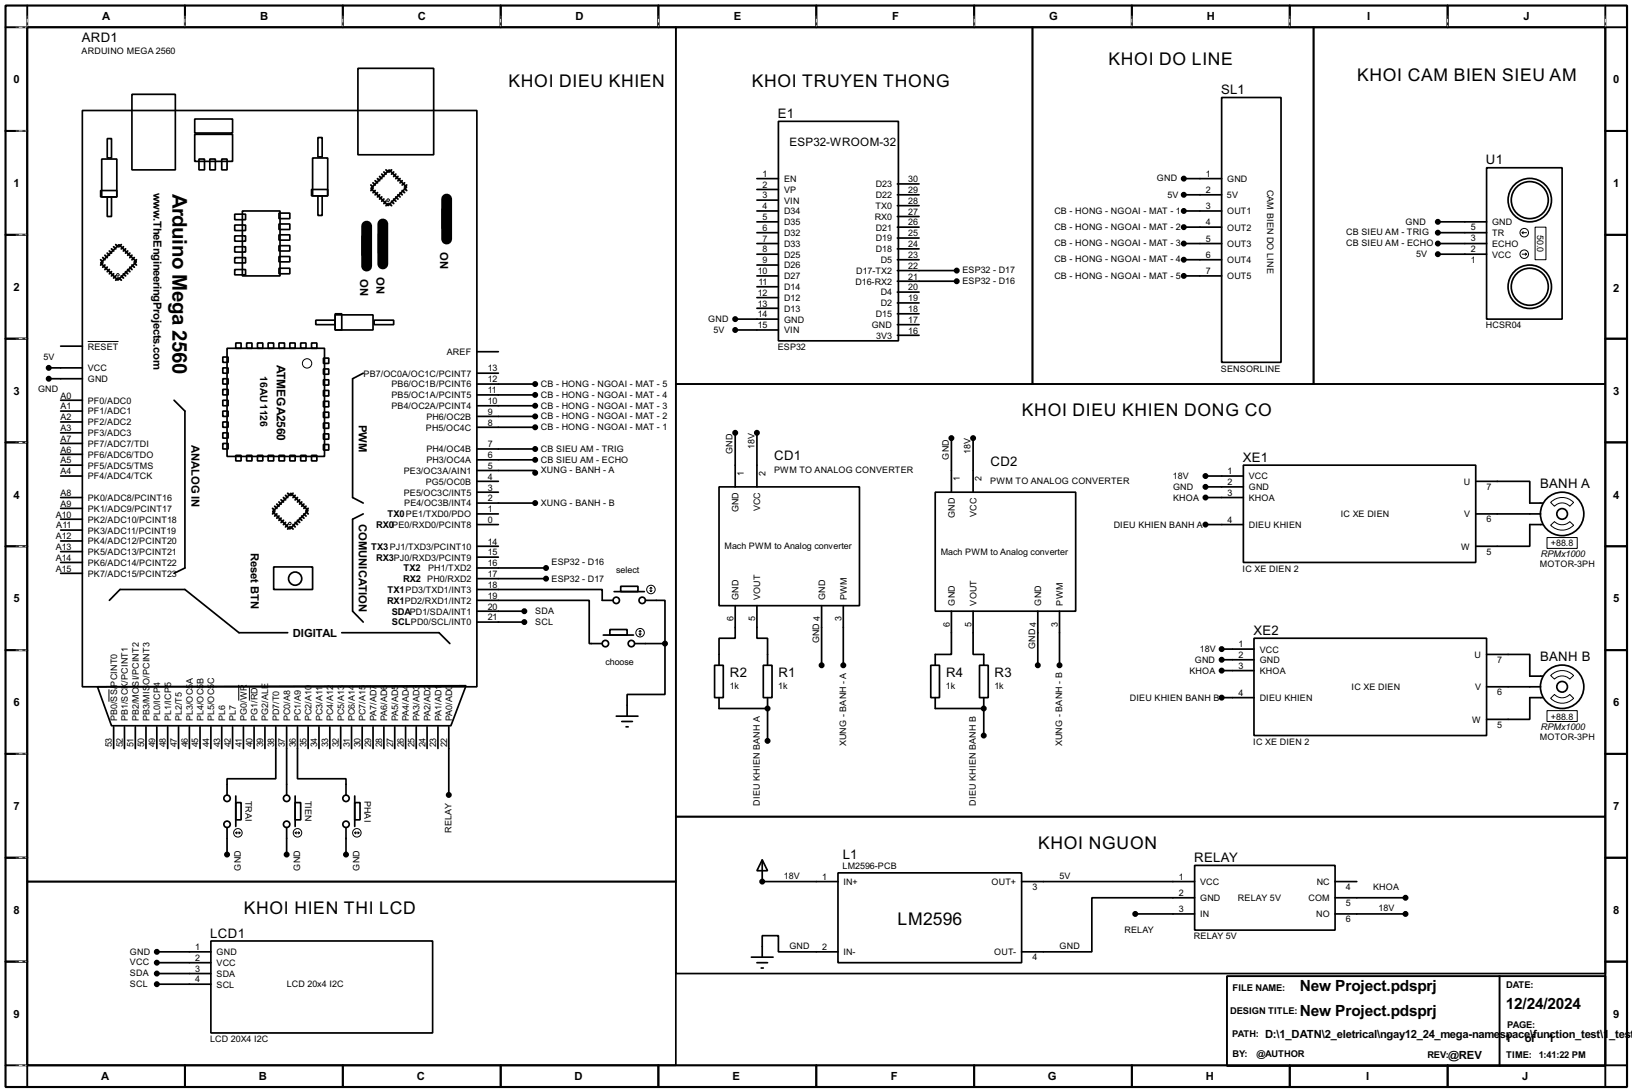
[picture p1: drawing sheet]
<svg xmlns="http://www.w3.org/2000/svg" width="383mm" height="256mm" viewBox="0 0 383 256" stroke-linecap="round" stroke-linejoin="round" font-family="sans-serif">
<path d="M1.3 1.3h381v254h-381zM6.4 6.4h370.8v243.8h-370.8z" fill="none" stroke="#000" stroke-width=".5"/>
<g fill="none" stroke="#000" stroke-width=".45">
<path d="M6.4 1.3v5.1h-5.1M43.5 1.3v5.1M80.6 1.3v5.1M117.7 1.3v5.1M154.7 1.3v5.1M191.8 1.3v5.1M228.9 1.3v5.1M266 1.3v5.1M303.1 1.3v5.1M340.2 1.3v5.1M377.2 1.3v5.1h5.1M1.3 30.8h5.1"/>
<path d="M90.7 39.9l.5 .5M92 39.9l-.5 .5M377.2 30.8h5.1M1.3 55.2h5.1M24.7 60l.5 .5M25.2 59.5l.5 .5M25.7 59l.5 .5M26.2 58.5l.5 .5M26.7 58l.5 .5M27.2 57.5l.5 .5M28.5 57.5l-.5 .5M29 58l-.5 .5"/>
<path d="M29.5 58.5l-.5 .5M30 59l-.5 .5M30.5 59.5l-.5 .5M31 60l-.5 .5M87.2 43.5l.5 .5M87.7 43l.5 .5M87.7 44.3l-.5 .5M88.2 42.5l.5 .5M88.2 44.8l-.5 .5M88.7 42l.5 .5M88.7 45.3l-.5 .5M89.2 41.5l.5 .5"/>
<path d="M89.2 45.8l-.5 .5M89.7 40.9l.5 .6M89.7 46.3l-.5 .5M90.2 40.4l.5 .5M90.2 46.8l-.5 .5M90.7 47.3l-.5 .5M91.2 47.8l-.5 .5M91.5 47.8l.5 .5M92 47.3l.5 .5M92.5 46.8l.5 .5M92.5 40.4l-.5 .5M93 46.3l.5 .5"/>
<path d="M93 40.9l-.5 .6M93.5 45.8l.5 .5M93.5 41.5l-.5 .5M94 45.3l.5 .5M94 42l-.5 .5M94.5 44.8l.6 .5M94.5 42.5l-.5 .5M95.1 44.3l.5 .5M95.1 43l-.6 .5M95.6 43.5l-.5 .5M377.2 55.2h5.1M1.3 79.6h5.1"/>
<path d="M23.7 61l.5 .5M24.2 60.5l.5 .5M24.2 61.8l-.5 .5M24.7 62.3l-.5 .5M25.2 62.8l-.5 .5M25.7 63.3l-.5 .5M26.2 63.8l-.5 .5M26.7 64.3l-.5 .5M27.2 64.8l-.5 .5M27.7 65.3l-.5 .5M28 65.3l.5 .5M28.5 64.8l.5 .5"/>
<path d="M29 64.3l.5 .5M29.5 63.8l.5 .5M30 63.3l.5 .5M30.5 62.8l.5 .5M31 62.3l.6 .5M31.6 61.8l.5 .5M31.6 60.5l-.6 .5M32.1 61l-.5 .5M377.2 79.6h5.1M1.3 103.9h5.1M64.1 119.4l.5 .5M64.6 118.9l.5 .5"/>
<path d="M65.1 118.4l.5 .5M65.6 117.9l.5 .5M66.1 117.4l.5 .5M66.6 116.9l.5 .5M67.1 116.4l.5 .5M67.6 115.9l.5 .5M68.9 115.9l-.5 .5M69.4 116.4l-.5 .5M69.9 116.9l-.5 .5M70.4 117.4l-.5 .5M70.9 117.9l-.5 .5M71.4 118.4l-.5 .5"/>
<path d="M71.9 118.9l-.5 .5M72.4 119.4l-.5 .5M377.2 103.9h5.1M1.3 128.3h5.1M64.6 120.2l-.5 .5M65.1 120.7l-.5 .5M65.6 121.2l-.5 .5M66.1 121.7l-.5 .5M66.6 122.2l-.5 .5M67.1 122.7l-.5 .5M67.6 123.2l-.5 .6M68.1 123.8l-.5 .5"/>
<path d="M68.4 123.8l.5 .5M68.9 123.2l.5 .6M69.4 122.7l.5 .5M69.9 122.2l.5 .5M70.4 121.7l.5 .5M70.9 121.2l.5 .5M71.4 120.7l.5 .5M71.9 120.2l.5 .5M377.2 128.3h5.1M1.3 152.7h5.1M377.2 152.7h5.1M1.3 177.1h5.1"/>
<path d="M377.2 177.1h5.1M1.3 201.5h5.1M377.2 201.5h5.1M1.3 225.9h5.1M288.3 229.3h88.9v21.1h-88.9zM352.4 229.3v21.1M377.2 225.9h5.1M1.3 250.2h5.1v5.1M43.5 250.2v5.1M80.6 250.2v5.1M117.7 250.2v5.1M154.7 250.2v5.1"/>
<path d="M191.8 250.2v5.1M228.9 250.2v5.1M266 250.2v5.1M303.1 250.2v5.1M340.2 250.2v5.1M382.3 250.2h-5.1v5.1"/>
</g>
<g fill="none" stroke="#fff" stroke-width=".23">
<path d="M3.9 6.4h2.3M6.4 3.9v2.3M43.5 3.9v2.3M80.6 3.9v2.3M117.7 3.9v2.3M154.7 3.9v2.3M191.8 3.9v2.3M228.9 3.9v2.3M266 3.9v2.3M303.1 3.9v2.3M340.2 3.9v2.3M377.2 3.9v2.3"/>
<path d="M3.9 30.8h2.3M3.9 55.2h2.3M3.9 79.6h2.3M3.9 103.9h2.3M3.9 128.3h2.3M3.9 152.7h2.3M3.9 177.1h2.3M3.9 201.5h2.3M3.9 225.9h2.3M3.9 250.2h2.3"/>
</g>
<g fill="none" stroke="#000" stroke-width=".23" stroke-dasharray=".5 1">
<path d="M3.9 6.4h2.3M6.4 3.9v2.3M43.5 3.9v2.3M80.6 3.9v2.3M117.7 3.9v2.3M154.7 3.9v2.3M191.8 3.9v2.3M228.9 3.9v2.3M266 3.9v2.3M303.1 3.9v2.3M340.2 3.9v2.3M377.2 3.9v2.3"/>
<path d="M3.9 30.8h2.3M3.9 55.2h2.3M3.9 79.6h2.3M3.9 103.9h2.3M3.9 128.3h2.3M3.9 152.7h2.3M3.9 177.1h2.3M3.9 201.5h2.3M3.9 225.9h2.3M3.9 250.2h2.3"/>
</g>
<g fill="none" stroke="#000" stroke-width=".4">
<path d="M6.4 6.4h152.4v200.7h-152.4zM84.1 16.1h17.8v20.3h-17.8zM158.8 6.4h83.8v83.8h-83.8zM242.6 6.4h66.1v83.8h-66.1zM308.7 6.4h68.5v83.8h-68.5zM19.4 26h92.7v135.3h-92.7zM23.9 37.4h3.6v8.9h-3.6zM25.2 32.6h1v4.5h-1zM31 22.2h10.2v17.7h-10.2zM45.8 31.6h8.9v6.3h-8.9zM45.8 28h8.9v3.3h-8.9zM46.8 37.4h1.3v2.5h-1.3z"/>
<path d="M49.3 37.4h1.3v2.5h-1.3zM52.1 37.4h1.3v2.5h-1.3zM73.5 37.1h3.5v8.9h-3.5zM74.7 32.3h1v4.6h-1zM91.5 39.9l4.1 4.1-4.4 4.3-4-4zM182.9 28.5h28.2v51.6h-28.2zM287.1 22.9h13.9v62.2h-13.9zM349.3 39.4h17.8v35.6h-17.8zM23.7 44.8h3.8v1.5h-3.8zM25.2 46.3h1v4.6h-1zM28 57.5l4.1 4-4.4 4.3-4-4zM55.2 50.3h2.5v1.3h-2.5z"/>
<path d="M55.2 52.9h2.5v1.3h-2.5zM55.2 55.4h2.5v1.3h-2.5zM55.2 58h2.5v1.2h-2.5zM57 49.6h8.8v15.2h-8.8zM65.6 50.1h2.5v1.3h-2.5zM65.6 52.6h2.5v1.3h-2.5zM65.6 55.2h2.5v1.2h-2.5zM65.6 57.7h2.5v1.3h-2.5zM73.2 44.5h3.8v1.5h-3.8zM74.7 46h1v4.6h-1zM85.1 55.4h2.1v4.6h-2.1zM89 54.9h2v4.6h-2z"/>
<path d="M103.9 49.1h2.1v4.5h-2.1zM177.9 49.6h5M177.9 57.2h5M177.9 54.7h5M177.9 59.7h5M177.9 52.1h5M177.9 42h5M177.9 44.5h5M177.9 47h5M210.9 53.4h5.1M210.9 45.8h5.1M210.9 43.2h5.1"/>
<path d="M210.9 48.3h5.1M210.9 50.9h5.1M210.9 55.9h5.1M210.9 58.5h5.1M278.2 49.6h8.9M278.2 53.4h8.9M278.2 57.2h8.9M278.2 45.8h8.9M278.2 42h8.9M337.9 57.2h11.4M337.9 54.7h11.4M337.9 59.7h11.4"/>
<path d="M337.9 52.1h11.4M55.2 60.5h2.5v1.3h-2.5zM55.2 63.3h2.5v1.3h-2.5zM65.6 60.3h2.5v1.2h-2.5zM65.6 63h2.5v1.3h-2.5zM74.2 75.2h4.6v1.1h-4.6zM78.8 74h8.9v3.5h-8.9zM78.8 73.7h1.5v3.8h-1.5zM87.9 75.2h4.6v1.1h-4.6zM172.8 77.5h10.1M172.8 75h10.1M177.9 64.8h5"/>
<path d="M177.9 62.3h5M177.9 67.4h5M177.9 69.9h5M177.9 72.4h5M210.9 63.6h13.9M210.9 66.1h13.9M210.9 61h5.1M210.9 68.6h5.1M210.9 71.2h5.1M210.9 73.7h5.1M210.9 76.3h5.1M210.9 78.8h5.1"/>
<path d="M278.2 61h8.9M278.2 64.8h8.9M11.5 86.4h7.9M11.5 89h7.9M14.3 99.1h5.1M14.3 96.6h5.1M14.3 94h5.1M14.3 81.3h5.1M40.9 94l2.6 2.6v36.8l-2.6 1.3M52.4 83.9h1.2v1.2h-1.2zM52.4 86.4h1.2v1.3h-1.2zM52.4 89h1.2v1.2h-1.2z"/>
<path d="M52.4 91.5h1.2v1.3h-1.2zM52.4 94h1.2v1.3h-1.2zM52.4 96.6h1.2v1.2h-1.2zM52.4 99.1h1.2v1.3h-1.2zM53.4 81.8h22.9v25.4h-22.9zM55.4 80.6h1.3v1.2h-1.3zM58 80.6h1.2v1.2h-1.2zM60.5 80.6h1.3v1.2h-1.3zM63 80.6h1.3v1.2h-1.3zM65.6 80.6h1.3v1.2h-1.3zM68.1 80.6h1.3v1.2h-1.3zM70.7 80.6h1.2v1.2h-1.2z"/>
<path d="M73.2 80.6h1.3v1.2h-1.3zM76 84.1h1.3v1.3h-1.3zM76 86.7h1.3v1.2h-1.3zM76 89.2h1.3v1.3h-1.3zM76 91.7h1.3v1.3h-1.3zM76 94.3h1.3v1.3h-1.3zM76 96.8h1.3v1.3h-1.3zM76 99.4h1.3v1.2h-1.3zM85.4 87.7l-2.5 1.3v27.9l2.5 1.3M112.1 97.8h13.7M112.1 95.3h13.7M112.1 92.8h13.7"/>
<path d="M112.1 90.2h13.7M112.1 87.7h5M112.1 82.6h5M158.8 90.2h218.4v101.6h-218.4zM14.3 111.8h5.1M14.3 116.9h5.1M14.3 119.4h5.1M14.3 104.2h5.1M14.3 106.7h5.1M14.3 109.3h5.1M14.3 101.7h5.1M52.4 101.7h1.2v1.2h-1.2z"/>
<path d="M52.4 104.2h1.2v1.3h-1.2zM55.4 107h1.3v1.3h-1.3zM58 107h1.2v1.3h-1.2zM60.5 107h1.3v1.3h-1.3zM63 107h1.3v1.3h-1.3zM65.6 107h1.3v1.3h-1.3zM68.1 107h1.3v1.3h-1.3zM68.4 115.9l4 4-4.3 4.4-4-4.1zM70.7 107h1.2v1.3h-1.2zM73.2 107h1.3v1.3h-1.3zM76 101.9h1.3v1.3h-1.3zM76 104.4h1.3v1.3h-1.3z"/>
<path d="M112.1 110.5h13.7v.6M112.1 108h13.7M112.1 105.5h13.7M112.1 118.2h13.7M112.1 100.4h13.7M112.1 115.6h5M112.1 113.1h5M169 114.4h33v27.9h-33zM172.8 101.7v12.7M177.9 101.7v12.7M219.8 115.6h33v28h-33zM223.6 102.9v12.7"/>
<path d="M228.7 102.9v12.7M283.3 114.4h8.9M283.3 111.8h8.9M283.3 116.9h8.9M292.2 109.3h54.6v22.8h-54.6zM346.8 113.1h12.7v5.1h3M14.3 134.7h5.1M14.3 132.1h5.1M14.3 129.6h5.1M14.3 127.1h5.1M14.3 124.5h5.1M14.3 122h5.1"/>
<path d="M64.3 133.2h9.2v5.3h-9.2zM85.4 120.7l-2.5 1.3v21.6l2.5 2.5M112.1 138.5h29.4v2.5h2.6M112.1 135.9h16.2M112.1 133.4h16.2M112.1 120.7h5M112.1 123.2h5M112.1 130.9h5M112.1 128.3h5M144.3 139h7.1M145.9 137.7h4v1.3h-4zM283.3 123.2h8.9"/>
<path d="M346.8 120.7h15.2M362.5 123.2h-3v5.1h-12.7M25.7 141l2.5-2.5h15.3l12.7 10.1h11.4M80.3 148.6h22.9l2.5 2.6M112.1 141h26.4v10.2h3M112.1 143.6h11.1M112.1 146.1h11.1M141.8 149.2h7.1M143.3 147.9h4.1v1.3h-4.1zM149.2 151.2h7.1M151.7 141h4.6v10.2M156.3 151.2v11.9h-8.9v5.1"/>
<path d="M167.9 156.3h2.1v7.6h-2.1zM172.8 142.3v7.6h-3.8v6.4M177.9 142.3v7.6h2.5v6.4M179.4 156.3h2v7.6h-2zM193.1 142.3v14M198.2 142.3v14M218.7 156.3h2.1v7.6h-2.1zM223.6 143.6v10.1h-3.8v2.6M228.7 143.6v10.1h2.5v2.6M230.2 156.3h2v7.6h-2zM243.9 143.6v12.7M249 143.6v12.7"/>
<path d="M287.1 152.5h7.6M287.1 155h7.6M287.1 157.5h7.6M294.7 149.9h54.6v22.9h-54.6zM349.3 153.7h10.2v5.1h3M22.9 161.3l86.6-.2-3.5 9.4h-79.8zM26.7 170.7v5.1M29.3 170.7v5.1M31.8 170.7v5.1M34.3 170.7v5.1M36.9 170.7v5.1M39.4 170.7v5.1"/>
<path d="M42 170.7v5.1M44.5 170.7v5.1M47 170.7v5.1M49.6 170.7v5.1M52.1 170.7v5.1M54.7 170.7v5.1M57.2 170.7v5.1M59.7 170.7v5.1M62.3 170.7v5.1M64.8 170.7v12.2h-11.4v3.8M67.4 170.7v16M69.9 170.7v12.2h11.4v3.8"/>
<path d="M72.4 170.7v5.1M75 170.7v5.1M77.5 170.7v5.1M80.1 170.7v5.1M82.6 170.7v5.1M85.1 170.7v5.1M87.7 170.7v5.1M90.2 170.7v5.1M92.8 170.7v5.1M95.3 170.7v5.1M97.8 170.7v5.1M100.4 170.7v5.1"/>
<path d="M102.9 170.7v5.1M105.5 170.7v16M144.8 168.2h5.1M146.1 169.5h2.5M147.1 170.7h.5M169 163.9v2.5h11.4M180.4 163.9v10.1M219.8 163.9v2.5h11.4M231.2 163.9v8.9M287.1 163.9h7.6M349.3 161.3h12.7M362.5 163.9h-3v5.1h-10.2"/>
<path d="M53.4 194.4v6.3M55.4 188.5h1.3v4.1h-1.3zM55.4 187v7.1M67.4 194.4v6.3M69.4 188.5h1.3v4.1h-1.3zM69.4 187v7.1M81.3 194.4v6.3M83.4 188.5h1.2v4.1h-1.2zM83.4 187v7.1M158.8 191.8h218.4v36.9h-218.4zM6.4 207.1h152.4v43.1h-152.4zM179.1 202l1.3 2.5h-2.5z"/>
<path d="M179.1 202v5.1h17.8M196.9 205h43.2v21.1h-43.2zM240.1 207.1h40.6M266.8 214.7h13.9M280.7 203.3h33v15.2h-33zM280.7 210.9h-24.1v12.7h-16.5M313.7 207.1h5.1M313.7 214.7h16.6M313.7 210.9h16.6M36.9 223.6h12.7M36.9 226.1h12.7M36.9 228.7h12.7"/>
<path d="M36.9 231.2h12.7M49.6 221h52.1v21.6h-52.1zM176.6 224.8h5.1M177.9 226.1h2.5M178.9 227.4h.5M196.9 223.6h-14v-3.8h-3.8v5"/>
<circle cx="359.4" cy="47" r="5.1"/>
<circle cx="359.4" cy="47" r="4.4"/>
<circle cx="359.4" cy="67.4" r="5.1"/>
<circle cx="359.4" cy="67.4" r="4.4"/>
<circle cx="69.3" cy="135.9" r="1.55"/>
<circle cx="367" cy="120.7" r="5.1"/>
<circle cx="367" cy="120.7" r="1.25"/>
<circle cx="142.2" cy="151.2" r=".75"/>
<circle cx="144.8" cy="141" r=".75"/>
<circle cx="148.3" cy="151.2" r=".75"/>
<circle cx="150.9" cy="141" r=".75"/>
<circle cx="367" cy="161.3" r="5.1"/>
<circle cx="367" cy="161.3" r="1.25"/>
<circle cx="53.3" cy="187.5" r=".75"/>
<circle cx="53.3" cy="193.6" r=".75"/>
<circle cx="67.3" cy="193.6" r=".75"/>
<circle cx="67.3" cy="187.5" r=".75"/>
<circle cx="81.3" cy="193.6" r=".75"/>
<circle cx="81.3" cy="187.5" r=".75"/>
</g>
<g fill="#000">
<circle cx="180.4" cy="166.4" r=".2"/>
<circle cx="231.2" cy="166.4" r=".2"/>
<circle cx="179.1" cy="207.1" r=".2"/>
</g>
<g fill="none" stroke="#000" stroke-width=".23">
<path d="M357.7 59.7h1M357.7 54.7l.2 .2M357.7 54.7h1M357.9 54.4l-.2 .3M358.4 59.5l.3 .2M358.7 59.7l-.3 .3M360.7 53.4h2.6v7.6h-2.6zM20.6 80.2h7.3M364.4 118a3.7 3.7 0 0 1 5.4 0l-.9 .9a2.45 2.45 0 0 0-3.6 0zM152.7 138.7l.3 .3M153 138v1M153 138l-.3 .2"/>
<path d="M153 138l.2 .2M153.2 138.7l-.2 .3M363.5 126.3h7.1v2.5h-7.1zM364.4 123.4l.9-.9a2.54 2.54 0 0 0 3.6 0l.9 .9a3.7 3.7 0 0 1-5.4 0zM150.2 148.9l.2 .3M150.4 148.1v1.1M150.4 148.1l-.2 .3M150.4 148.1l.3 .3M150.7 148.9l-.3 .3M364.4 158.7a3.7 3.7 0 0 1 5.4 0l-.9 .8a2.54 2.54 0 0 0-3.6 0zM25.6 161.9v2.9M56.1 160.9v3.7"/>
<path d="M58.6 161.5v3.1M363.5 166.9h7.1v2.6h-7.1zM365.3 163.1a2.45 2.45 0 0 0 3.6 0l.9 .9a3.7 3.7 0 0 1-5.4 0zM55.4 195.6h1M55.4 195.6l.3 .3M55.7 195.4l-.3 .2M56.2 195.4l.2 .2M56.4 195.6l-.2 .3M69.4 195.6h1M69.4 195.6l.3 .3M69.7 195.4l-.3 .2M70.2 195.4l.2 .2"/>
<path d="M70.4 195.6l-.2 .3M83.4 195.6h1M83.4 195.6l.2 .3M83.6 195.4l-.2 .2M84.1 195.4l.3 .2M84.4 195.6l-.3 .3"/>
<circle cx="91.2" cy="47" r=".3"/>
<circle cx="358.1" cy="59.7" r="1"/>
<circle cx="358.1" cy="54.7" r="1"/>
<circle cx="27.7" cy="64.6" r=".3"/>
<circle cx="72.1" cy="85.4" r="1.1"/>
<circle cx="68.1" cy="123" r=".3"/>
<circle cx="152.9" cy="138.5" r="1"/>
<circle cx="150.4" cy="148.6" r="1"/>
<circle cx="55.9" cy="195.6" r="1"/>
<circle cx="69.9" cy="195.6" r="1"/>
<circle cx="83.8" cy="195.6" r="1"/>
</g>
<path d="M86.2 53.1v9.4M90 52.6v9.4M105 46.8v9.4" fill="none" stroke="#000" stroke-width="2.6"/>
<g fill="#000" stroke="#000" stroke-width=".4">
<circle cx="278.1" cy="45.8" r=".5"/>
<circle cx="278.1" cy="49.6" r=".5"/>
<circle cx="278.1" cy="57.2" r=".5"/>
<circle cx="278.1" cy="42" r=".5"/>
<circle cx="278.1" cy="53.4" r=".5"/>
<circle cx="337.8" cy="59.7" r=".5"/>
<circle cx="337.8" cy="57.2" r=".5"/>
<circle cx="337.8" cy="54.7" r=".5"/>
<circle cx="337.8" cy="52.1" r=".5"/>
<circle cx="172.7" cy="75" r=".5"/>
<circle cx="172.7" cy="77.5" r=".5"/>
<circle cx="224.8" cy="63.6" r=".5"/>
<circle cx="224.8" cy="66.1" r=".5"/>
<circle cx="278.1" cy="64.8" r=".5"/>
<circle cx="278.1" cy="61" r=".5"/>
<circle cx="11.4" cy="86.4" r=".5"/>
<circle cx="11.4" cy="89" r=".5"/>
<circle cx="125.7" cy="95.3" r=".5"/>
<circle cx="125.7" cy="92.8" r=".5"/>
<circle cx="125.7" cy="90.2" r=".5"/>
<circle cx="125.7" cy="97.8" r=".5"/>
<circle cx="125.7" cy="108" r=".5"/>
<circle cx="125.7" cy="118.2" r=".5"/>
<circle cx="125.7" cy="105.5" r=".5"/>
<circle cx="125.7" cy="111.1" r=".5"/>
<circle cx="125.7" cy="100.4" r=".5"/>
<circle cx="172.7" cy="101.7" r=".5"/>
<circle cx="177.8" cy="101.7" r=".5"/>
<circle cx="223.5" cy="102.9" r=".5"/>
<circle cx="228.6" cy="102.9" r=".5"/>
<circle cx="283.2" cy="111.8" r=".5"/>
<circle cx="283.2" cy="114.4" r=".5"/>
<circle cx="283.2" cy="116.9" r=".5"/>
<circle cx="128.3" cy="135.9" r=".5"/>
<circle cx="128.3" cy="133.4" r=".5"/>
<circle cx="283.2" cy="123.2" r=".5"/>
<circle cx="123.2" cy="143.6" r=".5"/>
<circle cx="123.2" cy="146.1" r=".5"/>
<circle cx="156.2" cy="151.2" r=".5"/>
<circle cx="193" cy="156.3" r=".5"/>
<circle cx="198.1" cy="156.3" r=".5"/>
<circle cx="243.8" cy="156.3" r=".5"/>
<circle cx="248.9" cy="156.3" r=".5"/>
<circle cx="287" cy="155" r=".5"/>
<circle cx="287" cy="157.5" r=".5"/>
<circle cx="287" cy="152.5" r=".5"/>
<circle cx="180.3" cy="174" r=".5"/>
<circle cx="180.3" cy="166.4" r=".5"/>
<circle cx="231.1" cy="166.4" r=".5"/>
<circle cx="231.1" cy="172.8" r=".5"/>
<circle cx="287" cy="163.9" r=".5"/>
<circle cx="105.4" cy="186.7" r=".5"/>
<circle cx="53.3" cy="200.7" r=".5"/>
<circle cx="67.3" cy="200.7" r=".5"/>
<circle cx="81.3" cy="200.7" r=".5"/>
<circle cx="179.1" cy="207.1" r=".5"/>
<circle cx="266.7" cy="214.7" r=".5"/>
<circle cx="330.2" cy="210.9" r=".5"/>
<circle cx="330.2" cy="214.7" r=".5"/>
<circle cx="36.8" cy="228.7" r=".5"/>
<circle cx="36.8" cy="223.6" r=".5"/>
<circle cx="36.8" cy="226.1" r=".5"/>
<circle cx="36.8" cy="231.2" r=".5"/>
</g>
<text font-size="5.4" x="40.5" y="45.5" transform="rotate(90 40.5 45.5)">Arduino Mega 2560</text>
<g font-size="4.6">
<text x="260.5" y="15.2">KHOI DO LINE</text>
<text x="119.5" y="20.4">KHOI DIEU KHIEN</text>
<text x="176.6" y="20.4">KHOI TRUYEN THONG</text>
<text x="318.9" y="19.1">KHOI CAM BIEN SIEU AM</text>
<text x="240.1" y="97.8">KHOI DIEU KHIEN DONG CO</text>
<text x="243.9" y="199.4">KHOI NGUON</text>
<text x="57.3" y="214.7">KHOI HIEN THI LCD</text>
<text x="210.9" y="217.2">LM2596</text>
</g>
<g font-size="4.1">
<text x="305.4" y="232.9">New Project.pdsprj</text>
<text x="305.4" y="238.7">New Project.pdsprj</text>
<text x="353.9" y="236.9">12/24/2024</text>
</g>
<g font-size="3.5">
<text x="19.2" y="9.9">ARD1</text>
<text x="286.9" y="22.1">SL1</text>
<text x="182.8" y="27.6">E1</text>
<text x="349.2" y="38.6">U1</text>
<text x="181.9" y="108.2">CD1</text>
<text x="232.7" y="109.4">CD2</text>
<text x="292" y="108.5">XE1</text>
<text x="361.9" y="114.7">BANH A</text>
<text x="294.5" y="149.1">XE2</text>
<text x="361.9" y="155.4">BANH B</text>
<text x="171.5" y="159">R2</text>
<text x="182.9" y="159">R1</text>
<text x="222.3" y="159">R4</text>
<text x="233.7" y="159">R3</text>
<text x="198" y="201.7">L1</text>
<text x="280.6" y="202.5">RELAY</text>
<text x="49.4" y="220.2">LCD1</text>
</g>
<text font-size="3.2" x="65.1" y="85.6" transform="rotate(90 65.1 85.6)">ATMEGA2560</text>
<text font-size="3.1" x="185.5" y="34.4">ESP32-WROOM-32</text>
<g font-size="3">
<text x="24" y="4.6">A</text>
<text x="61.1" y="4.6">B</text>
<text x="98.2" y="4.6">C</text>
<text x="135.2" y="4.6">D</text>
<text x="172.4" y="4.6">E</text>
<text x="209.6" y="4.6">F</text>
<text x="246.5" y="4.6">G</text>
<text x="283.6" y="4.6">H</text>
<text x="321.2" y="4.6">I</text>
<text x="358" y="4.6">J</text>
<text x="3.2" y="19.5">0</text>
<text x="379.1" y="19.5">0</text>
<text x="3.2" y="44">1</text>
<text x="36.1" y="45.3" transform="rotate(90 36.1 45.3)">w</text>
<text x="379.1" y="44">1</text>
<text x="36.1" y="51.1" transform="rotate(90 36.1 51.1)">.TheEngineeringProjects.com</text>
<text x="103.4" y="59.3" transform="rotate(90 103.4 59.3)">ON</text>
<text x="84.7" y="65.6" transform="rotate(90 84.7 65.6)">ON</text>
<text x="88.5" y="65.1" transform="rotate(90 88.5 65.1)">ON</text>
<text x="3.2" y="68.4">2</text>
<text x="379.1" y="68.6">2</text>
<text x="3.2" y="92.7">3</text>
<text x="379.1" y="92.7">3</text>
<text x="84.3" y="99.7" transform="rotate(90 84.3 99.7)">PWM</text>
<text x="45" y="104.5" transform="rotate(90 45 104.5)">ANALOG IN</text>
<text x="3.2" y="117.1">4</text>
<text x="379.1" y="117.1">4</text>
<text x="84.4" y="123.1" transform="rotate(90 84.4 123.1)">COMUNICATION</text>
<text x="59" y="129.9" transform="rotate(90 59 129.9)">Reset BTN</text>
<text x="3.2" y="141.5">5</text>
<text x="379.1" y="141.5">5</text>
<text x="68.8" y="149.6">DIGITAL</text>
<text x="3.2" y="165.9">6</text>
<text x="379.1" y="165.9">6</text>
<text x="3.2" y="190.3">7</text>
<text x="379.1" y="190.3">7</text>
<text x="3.2" y="214.7">8</text>
<text x="379.1" y="214.7">8</text>
<text x="3.2" y="239.1">9</text>
<text x="379.1" y="239.1">9</text>
<text x="297.2" y="243.8">D:\1_DATN\2_eletrical\ngay12_24_mega-name</text>
<text x="352.4" y="243.8">space\function_test\1_test</text>
<text x="353.7" y="244.8">1</text>
<text x="358.3" y="244.8">of</text>
<text x="363.8" y="244.8">1</text>
<text x="340.3" y="248.8">@REV</text>
<text x="23.8" y="253.8">A</text>
<text x="60.8" y="253.8">B</text>
<text x="97.9" y="253.8">C</text>
<text x="135" y="253.8">D</text>
<text x="172.1" y="253.8">E</text>
<text x="209.3" y="253.8">F</text>
<text x="246.2" y="253.8">G</text>
<text x="283.3" y="253.8">H</text>
<text x="321" y="253.8">I</text>
<text x="357.7" y="253.8">J</text>
</g>
<text font-size="2.7" x="61.1" y="88.4" transform="rotate(90 61.1 88.4)">16AU 1126</text>
<g font-size="2.5">
<text x="88.4" y="124">RX0PE0/RXD0/PCINT8</text>
<text x="91" y="121.5">TX0PE1/TXD0/PDO</text>
<text x="87.2" y="129.1">TX3PJ1/TXD3/PCINT10</text>
<text x="88.4" y="131.7">RX3PJ0/RXD3/PCINT9</text>
<text x="94.7" y="136.7">RX2 PH0/RXD2</text>
<text x="94.8" y="134.2">TX2</text>
<text x="90.9" y="141.8">RX1PD2/RXD1/INT2</text>
<text x="91" y="139.3">TX1PD3/TXD1/INT3</text>
<text x="92" y="144.4">SDAPD1/SDA/INT1</text>
<text x="92.1" y="146.9">SCLPD0/SCL/INT0</text>
<text x="289.6" y="232.7">FILE NAME:</text>
<text x="353.9" y="232.1">DATE:</text>
<text x="289" y="238.2">DESIGN TITLE:</text>
<text x="289.5" y="243.6">PATH:</text>
<text x="354.1" y="241.5">PAGE:</text>
<text x="289.6" y="248.4">BY:</text>
<text x="295.2" y="248.4">@AUTHOR</text>
<text x="335.4" y="248.6">REV:</text>
<text x="353.9" y="248.6">TIME: 1:41:22 PM</text>
</g>
<g font-size="2.4">
<text x="19.2" y="12.7">ARDUINO MEGA 2560</text>
<text x="179.2" y="41.6">1</text>
<text x="283.4" y="41.6">1</text>
<text x="179.2" y="44.1">2</text>
<text x="179.2" y="46.6">3</text>
<text x="184.2" y="42.7">EN</text>
<text x="184.2" y="45.3">VP</text>
<text x="184.2" y="47.8">VIN</text>
<text x="205.8" y="44">D23</text>
<text x="205.8" y="46.6">D22</text>
<text x="213.4" y="42.8">30</text>
<text x="213.4" y="45.4">29</text>
<text x="213.4" y="47.9">28</text>
<text x="271.8" y="42.6">GND</text>
<text x="274.4" y="46.4">5V</text>
<text x="283.4" y="45.4">2</text>
<text x="288.3" y="46.6">5V</text>
<text x="288.3" y="42.7">GND</text>
<text x="297.8" y="44.5" transform="rotate(90 297.8 44.5)">CAM BIEN DO LINE</text>
<text x="179.2" y="49.2">4</text>
<text x="179.2" y="51.7">5</text>
<text x="184.2" y="50.4">D34</text>
<text x="184.2" y="52.9">D35</text>
<text x="205.5" y="51.6">RX0</text>
<text x="205.7" y="49.1">TX0</text>
<text x="213.4" y="50.4">27</text>
<text x="213.4" y="52.9">26</text>
<text x="247.7" y="50.2">CB - HONG - NGOAI - MAT - 1</text>
<text x="283.4" y="49.2">3</text>
<text x="283.4" y="52.9">4</text>
<text x="288.3" y="50.4">OUT1</text>
<text x="330.3" y="52.8">GND</text>
<text x="350.6" y="52.9">GND</text>
<text x="179.2" y="54.3">6</text>
<text x="179.2" y="56.8">7</text>
<text x="179.2" y="59.3">8</text>
<text x="184.2" y="55.4">D32</text>
<text x="184.2" y="58">D33</text>
<text x="205.8" y="54.2">D21</text>
<text x="205.8" y="56.7">D19</text>
<text x="205.8" y="59.3">D18</text>
<text x="213.4" y="55.5">25</text>
<text x="213.4" y="58.1">24</text>
<text x="247.7" y="54">CB - HONG - NGOAI - MAT - 2</text>
<text x="247.7" y="57.9">CB - HONG - NGOAI - MAT - 3</text>
<text x="283.4" y="56.8">5</text>
<text x="288.3" y="54.2">OUT2</text>
<text x="288.3" y="58">OUT3</text>
<text x="316.3" y="55.3">CB SIEU AM - TRIG</text>
<text x="316.3" y="57.9">CB SIEU AM - ECHO</text>
<text x="345.6" y="56.7">3</text>
<text x="345.6" y="59.2">2</text>
<text x="345.6" y="54.1">5</text>
<text x="350.6" y="55.4">TR</text>
<text x="350.6" y="58">ECHO</text>
<text x="361.2" y="55.2" transform="rotate(90 361.2 55.2)">50.0</text>
<text x="178.1" y="64.4">10</text>
<text x="179.2" y="61.9">9</text>
<text x="184.2" y="60.5">D25</text>
<text x="184.2" y="63.1">D26</text>
<text x="184.2" y="65.6">D27</text>
<text x="201.2" y="64.3">D17-TX2</text>
<text x="206.9" y="61.8">D5</text>
<text x="213.4" y="60.6">23</text>
<text x="213.4" y="63.1">22</text>
<text x="213.4" y="65.6">21</text>
<text x="226.1" y="64.2">ESP32 - D17</text>
<text x="247.7" y="61.7">CB - HONG - NGOAI - MAT - 4</text>
<text x="247.7" y="65.5">CB - HONG - NGOAI - MAT - 5</text>
<text x="283.4" y="60.6">6</text>
<text x="283.4" y="64.4">7</text>
<text x="288.3" y="61.8">OUT4</text>
<text x="288.3" y="65.6">OUT5</text>
<text x="332.8" y="60.4">5V</text>
<text x="345.6" y="61.7">1</text>
<text x="350.6" y="60.5">VCC</text>
<text x="178.1" y="69.5">12</text>
<text x="178.1" y="72">13</text>
<text x="178.2" y="67">11</text>
<text x="184.2" y="68.1">D14</text>
<text x="184.2" y="70.7">D12</text>
<text x="201" y="66.9">D16-RX2</text>
<text x="206.9" y="69.4">D4</text>
<text x="206.9" y="72">D2</text>
<text x="213.4" y="68.2">20</text>
<text x="213.4" y="70.8">19</text>
<text x="226.1" y="66.7">ESP32 - D16</text>
<text x="166.4" y="75.6">GND</text>
<text x="178.1" y="74.6">14</text>
<text x="178.1" y="77.1">15</text>
<text x="184.2" y="73.2">D13</text>
<text x="184.2" y="75.8">GND</text>
<text x="204.8" y="77.1">GND</text>
<text x="205.8" y="74.5">D15</text>
<text x="213.4" y="73.3">18</text>
<text x="213.4" y="75.8">17</text>
<text x="349.1" y="77.2">HCSR04</text>
<text x="20.6" y="82.1">RESET</text>
<text x="105" y="83.4">AREF</text>
<text x="167.7" y="78.2">5V</text>
<text x="182.7" y="82.2">ESP32</text>
<text x="184.2" y="78.3">VIN</text>
<text x="205.9" y="79.6">3V3</text>
<text x="213.4" y="78.3">16</text>
<text x="10.2" y="84.5">5V</text>
<text x="20.6" y="87.2">VCC</text>
<text x="20.6" y="89.8">GND</text>
<text x="85.4" y="88.5">PB7/OC0A/OC1C/PCINT7</text>
<text x="114.6" y="89.8">12</text>
<text x="114.6" y="87.3">13</text>
<text x="286.9" y="87.3">SENSORLINE</text>
<text x="8.9" y="92.2">GND</text>
<text x="14.2" y="93.6">A0</text>
<text x="20.6" y="94.8">PF0/ADC0</text>
<text x="92" y="93.6">PB5/OC1A/PCINT5</text>
<text x="92" y="91">PB6/OC1B/PCINT6</text>
<text x="114.6" y="94.9">10</text>
<text x="114.6" y="92.4">11</text>
<text x="127.1" y="96">CB - HONG - NGOAI - MAT - 3</text>
<text x="127.1" y="93.4">CB - HONG - NGOAI - MAT - 4</text>
<text x="127.1" y="90.8">CB - HONG - NGOAI - MAT - 5</text>
<text x="14.2" y="101.2">A3</text>
<text x="14.2" y="98.7">A2</text>
<text x="14.2" y="96.2">A1</text>
<text x="20.6" y="99.9">PF2/ADC2</text>
<text x="20.6" y="97.4">PF1/ADC1</text>
<text x="92" y="96.1">PB4/OC2A/PCINT4</text>
<text x="100.1" y="101.2">PH5/OC4C</text>
<text x="100.2" y="98.6">PH6/OC2B</text>
<text x="114.6" y="100">8</text>
<text x="114.6" y="97.4">9</text>
<text x="127.1" y="101.1">CB - HONG - NGOAI - MAT - 1</text>
<text x="127.1" y="98.5">CB - HONG - NGOAI - MAT - 2</text>
<text x="14.2" y="103.8">A7</text>
<text x="14.2" y="106.3">A6</text>
<text x="20.6" y="105">PF7/ADC7/TDI</text>
<text x="20.6" y="107.5">PF6/ADC6/TDO</text>
<text x="20.6" y="102.5">PF3/ADC3</text>
<text x="100.2" y="106.3">PH4/OC4B</text>
<text x="114.6" y="107.6">6</text>
<text x="114.6" y="105.1">7</text>
<text x="127.1" y="106.1">CB SIEU AM - TRIG</text>
<text x="172.2" y="106.7" transform="rotate(-90 172.2 106.7)">GND</text>
<text x="177.3" y="105.5" transform="rotate(-90 177.3 105.5)">18V</text>
<text x="223" y="108" transform="rotate(-90 223 108)">GND</text>
<text x="228.1" y="106.7" transform="rotate(-90 228.1 106.7)">18V</text>
<text x="14.2" y="108.9">A5</text>
<text x="14.2" y="111.4">A4</text>
<text x="20.6" y="110.1">PF5/ADC5/TMS</text>
<text x="20.6" y="112.6">PF4/ADC4/TCK</text>
<text x="94.9" y="111.3">PE3/OC3A/AIN1</text>
<text x="100" y="113.9">PG5/OC0B</text>
<text x="100.2" y="108.8">PH3/OC4A</text>
<text x="114.6" y="112.7">4</text>
<text x="114.6" y="110.1">5</text>
<text x="127.1" y="111.2">XUNG - BANH - A</text>
<text x="127.1" y="108.7">CB SIEU AM - ECHO</text>
<text x="174.8" y="111.8" transform="rotate(-90 174.8 111.8)">1</text>
<text x="179.9" y="111.8" transform="rotate(-90 179.9 111.8)">2</text>
<text x="181.9" y="111.1">PWM TO ANALOG CONVERTER</text>
<text x="225.6" y="113.1" transform="rotate(-90 225.6 113.1)">1</text>
<text x="230.7" y="113.1" transform="rotate(-90 230.7 113.1)">2</text>
<text x="232.7" y="113.6">PWM TO ANALOG CONVERTER</text>
<text x="275.6" y="112.5">18V</text>
<text x="288.5" y="111.4">1</text>
<text x="288.5" y="114">2</text>
<text x="293.4" y="112.6">VCC</text>
<text x="343.9" y="113.9">U</text>
<text x="14.2" y="119">A9</text>
<text x="14.2" y="116.5">A8</text>
<text x="20.6" y="117.7">PK0/ADC8/PCINT16</text>
<text x="94.9" y="116.4">PE5/OC3C/INT5</text>
<text x="95" y="119">PE4/OC3B/INT4</text>
<text x="114.6" y="117.8">2</text>
<text x="114.6" y="115.2">3</text>
<text x="127.1" y="118.8">XUNG - BANH - B</text>
<text x="275.6" y="115">GND</text>
<text x="275.6" y="117.6">KHOA</text>
<text x="288.5" y="116.5">3</text>
<text x="293.4" y="115.2">GND</text>
<text x="293.4" y="117.7">KHOA</text>
<text x="349.3" y="115.1">7</text>
<text x="13.1" y="121.6">A10</text>
<text x="13.2" y="124.1">A11</text>
<text x="20.6" y="125.3">PK3/ADC11/PCINT19</text>
<text x="20.6" y="122.8">PK2/ADC10/PCINT18</text>
<text x="20.6" y="120.2">PK1/ADC9/PCINT17</text>
<text x="114.6" y="122.8">0</text>
<text x="114.6" y="120.3">1</text>
<text x="173.6" y="120.4" transform="rotate(-90 173.6 120.4)">GND</text>
<text x="178.7" y="120.1" transform="rotate(-90 178.7 120.1)">VCC</text>
<text x="224.4" y="121.6" transform="rotate(-90 224.4 121.6)">GND</text>
<text x="229.5" y="121.4" transform="rotate(-90 229.5 121.4)">VCC</text>
<text x="261.7" y="123.9">DIEU KHIEN BANH A</text>
<text x="288.5" y="122.8">4</text>
<text x="293.4" y="124">DIEU KHIEN</text>
<text x="315" y="121.4">IC XE DIEN</text>
<text x="344" y="121.5">V</text>
<text x="349.3" y="122.7">6</text>
<text x="13.1" y="131.7">A14</text>
<text x="13.1" y="129.2">A13</text>
<text x="13.1" y="126.7">A12</text>
<text x="20.6" y="130.4">PK5/ADC13/PCINT21</text>
<text x="20.6" y="127.9">PK4/ADC12/PCINT20</text>
<text x="114.6" y="130.5">15</text>
<text x="114.6" y="127.9">14</text>
<text x="170.2" y="129.1">Mach PWM to Analog converter</text>
<text x="221" y="130.3">Mach PWM to Analog converter</text>
<text x="343.3" y="129.1">W</text>
<text x="349.3" y="130.3">5</text>
<text x="362" y="130.8">RPMx1000</text>
<text x="364.4" y="128.4">+88.8</text>
<text x="13.1" y="134.3">A15</text>
<text x="20.6" y="135.5">PK7/ADC15/PCINT23</text>
<text x="20.6" y="132.9">PK6/ADC14/PCINT22</text>
<text x="100.6" y="134.2">PH1/TXD2</text>
<text x="114.6" y="135.5">17</text>
<text x="114.6" y="133">16</text>
<text x="129.6" y="136.6">ESP32 - D17</text>
<text x="129.6" y="132.8">ESP32 - D16</text>
<text x="144.8" y="134.6">select</text>
<text x="292" y="134.3">IC XE DIEN 2</text>
<text x="361.8" y="133.2">MOTOR-3PH</text>
<text x="114.6" y="143.2">20</text>
<text x="114.6" y="140.6">19</text>
<text x="114.6" y="138.1">18</text>
<text x="173.6" y="141" transform="rotate(-90 173.6 141)">GND</text>
<text x="178.7" y="141" transform="rotate(-90 178.7 141)">VOUT</text>
<text x="193.9" y="141" transform="rotate(-90 193.9 141)">GND</text>
<text x="199" y="141" transform="rotate(-90 199 141)">PWM</text>
<text x="224.4" y="142.2" transform="rotate(-90 224.4 142.2)">GND</text>
<text x="229.5" y="142.2" transform="rotate(-90 229.5 142.2)">VOUT</text>
<text x="244.7" y="142.2" transform="rotate(-90 244.7 142.2)">GND</text>
<text x="249.8" y="142.2" transform="rotate(-90 249.8 142.2)">PWM</text>
<text x="114.6" y="145.7">21</text>
<text x="125.8" y="144.2">SDA</text>
<text x="125.8" y="146.8">SCL</text>
<text x="172.4" y="146" transform="rotate(-90 172.4 146)">6</text>
<text x="177.5" y="145.9" transform="rotate(-90 177.5 145.9)">5</text>
<text x="197.8" y="146" transform="rotate(-90 197.8 146)">3</text>
<text x="223.2" y="147.2" transform="rotate(-90 223.2 147.2)">6</text>
<text x="228.2" y="147.3" transform="rotate(-90 228.2 147.3)">5</text>
<text x="248.6" y="147.2" transform="rotate(-90 248.6 147.2)">3</text>
<text x="192.5" y="151.1" transform="rotate(-90 192.5 151.1)">GND 4</text>
<text x="243.3" y="152.4" transform="rotate(-90 243.3 152.4)">GND 4</text>
<text x="280.7" y="155.7">GND</text>
<text x="282" y="153.1">18V</text>
<text x="291" y="152.1">1</text>
<text x="291" y="154.6">2</text>
<text x="296" y="153.3">VCC</text>
<text x="296" y="155.8">GND</text>
<text x="346.5" y="154.5">U</text>
<text x="351.8" y="155.7">7</text>
<text x="27.5" y="161.3" transform="rotate(-90 27.5 161.3)">PCINT0</text>
<text x="32.6" y="161.3" transform="rotate(-90 32.6 161.3)">SI/PCINT2</text>
<text x="35.1" y="160.9" transform="rotate(-90 35.1 160.9)">O/PCINT3</text>
<text x="45.3" y="160.6" transform="rotate(-90 45.3 160.6)">A</text>
<text x="47.8" y="160.6" transform="rotate(-90 47.8 160.6)">B</text>
<text x="50.3" y="160.6" transform="rotate(-90 50.3 160.6)">C</text>
<text x="142.3" y="156.2">choose</text>
<text x="171.5" y="161.9">1k</text>
<text x="182.9" y="161.9">1k</text>
<text x="222.3" y="161.9">1k</text>
<text x="233.7" y="161.9">1k</text>
<text x="279.5" y="158.2">KHOA</text>
<text x="291" y="157.1">3</text>
<text x="296" y="158.3">KHOA</text>
<text x="265.5" y="164.6">DIEU KHIEN BANH B</text>
<text x="291" y="163.5">4</text>
<text x="296" y="164.7">DIEU KHIEN</text>
<text x="317.6" y="162.1">IC XE DIEN</text>
<text x="346.6" y="162.1">V</text>
<text x="351.8" y="163.3">6</text>
<text x="27.5" y="169.4" transform="rotate(-90 27.5 169.4)">PB0/SS/</text>
<text x="30" y="169.4" transform="rotate(-90 30 169.4)">PB1/SCK/PCINT1</text>
<text x="32.6" y="169.4" transform="rotate(-90 32.6 169.4)">PB2/MO</text>
<text x="35.1" y="169.4" transform="rotate(-90 35.1 169.4)">PB3/MIS</text>
<text x="37.6" y="169.4" transform="rotate(-90 37.6 169.4)">PL0/ICP4</text>
<text x="40.2" y="169.4" transform="rotate(-90 40.2 169.4)">PL1/ICP5</text>
<text x="42.7" y="169.4" transform="rotate(-90 42.7 169.4)">PL2/T5</text>
<text x="45.3" y="169.4" transform="rotate(-90 45.3 169.4)">PL3/OC5</text>
<text x="47.8" y="169.4" transform="rotate(-90 47.8 169.4)">PL4/OC5</text>
<text x="50.3" y="169.4" transform="rotate(-90 50.3 169.4)">PL5/OC5</text>
<text x="52.9" y="169.4" transform="rotate(-90 52.9 169.4)">PL6</text>
<text x="55.4" y="169.4" transform="rotate(-90 55.4 169.4)">PL7</text>
<text x="58" y="169.4" transform="rotate(-90 58 169.4)">PG0/WR</text>
<text x="60.5" y="169.4" transform="rotate(-90 60.5 169.4)">PG1/RD</text>
<text x="63" y="169.4" transform="rotate(-90 63 169.4)">PG2/ALE</text>
<text x="65.6" y="169.4" transform="rotate(-90 65.6 169.4)">PD7/T0</text>
<text x="68.1" y="169.4" transform="rotate(-90 68.1 169.4)">PC0/A8</text>
<text x="70.7" y="169.4" transform="rotate(-90 70.7 169.4)">PC1/A9</text>
<text x="73.2" y="169.4" transform="rotate(-90 73.2 169.4)">PC2/A10</text>
<text x="75.7" y="169.4" transform="rotate(-90 75.7 169.4)">PC3/A11</text>
<text x="78.3" y="169.4" transform="rotate(-90 78.3 169.4)">PC4/A12</text>
<text x="80.9" y="169.4" transform="rotate(-90 80.9 169.4)">PC5/A13</text>
<text x="83.4" y="169.4" transform="rotate(-90 83.4 169.4)">PC6/A14</text>
<text x="85.9" y="169.4" transform="rotate(-90 85.9 169.4)">PC7/A15</text>
<text x="88.5" y="169.4" transform="rotate(-90 88.5 169.4)">PA7/AD7</text>
<text x="91" y="169.4" transform="rotate(-90 91 169.4)">PA6/AD6</text>
<text x="93.5" y="169.4" transform="rotate(-90 93.5 169.4)">PA5/AD5</text>
<text x="96.1" y="169.4" transform="rotate(-90 96.1 169.4)">PA4/AD4</text>
<text x="98.6" y="169.4" transform="rotate(-90 98.6 169.4)">PA3/AD3</text>
<text x="101.2" y="169.4" transform="rotate(-90 101.2 169.4)">PA2/AD2</text>
<text x="103.7" y="169.4" transform="rotate(-90 103.7 169.4)">PA1/AD1</text>
<text x="106.2" y="169.4" transform="rotate(-90 106.2 169.4)">PA0/AD0</text>
<text x="345.9" y="169.8">W</text>
<text x="351.8" y="171">5</text>
<text x="361.8" y="173.8">MOTOR-3PH</text>
<text x="362" y="171.5">RPMx1000</text>
<text x="364.4" y="169">+88.8</text>
<text x="26.3" y="175.6" transform="rotate(-90 26.3 175.6)">53</text>
<text x="28.9" y="175.6" transform="rotate(-90 28.9 175.6)">52</text>
<text x="31.4" y="175.6" transform="rotate(-90 31.4 175.6)">51</text>
<text x="33.9" y="175.6" transform="rotate(-90 33.9 175.6)">50</text>
<text x="36.5" y="175.5" transform="rotate(-90 36.5 175.5)">49</text>
<text x="39" y="175.6" transform="rotate(-90 39 175.6)">48</text>
<text x="41.6" y="175.6" transform="rotate(-90 41.6 175.6)">47</text>
<text x="44.1" y="175.6" transform="rotate(-90 44.1 175.6)">46</text>
<text x="46.6" y="175.6" transform="rotate(-90 46.6 175.6)">45</text>
<text x="49.2" y="175.5" transform="rotate(-90 49.2 175.5)">44</text>
<text x="51.7" y="175.6" transform="rotate(-90 51.7 175.6)">43</text>
<text x="54.3" y="175.6" transform="rotate(-90 54.3 175.6)">42</text>
<text x="56.8" y="175.6" transform="rotate(-90 56.8 175.6)">41</text>
<text x="59.3" y="175.6" transform="rotate(-90 59.3 175.6)">40</text>
<text x="61.9" y="175.5" transform="rotate(-90 61.9 175.5)">39</text>
<text x="64.4" y="175.6" transform="rotate(-90 64.4 175.6)">38</text>
<text x="67" y="175.6" transform="rotate(-90 67 175.6)">37</text>
<text x="69.5" y="175.6" transform="rotate(-90 69.5 175.6)">36</text>
<text x="72" y="175.6" transform="rotate(-90 72 175.6)">35</text>
<text x="74.6" y="175.6" transform="rotate(-90 74.6 175.6)">34</text>
<text x="77.1" y="175.6" transform="rotate(-90 77.1 175.6)">33</text>
<text x="79.7" y="175.6" transform="rotate(-90 79.7 175.6)">32</text>
<text x="82.2" y="175.6" transform="rotate(-90 82.2 175.6)">31</text>
<text x="84.7" y="175.6" transform="rotate(-90 84.7 175.6)">30</text>
<text x="87.3" y="175.6" transform="rotate(-90 87.3 175.6)">29</text>
<text x="89.8" y="175.6" transform="rotate(-90 89.8 175.6)">28</text>
<text x="92.4" y="175.6" transform="rotate(-90 92.4 175.6)">27</text>
<text x="94.9" y="175.6" transform="rotate(-90 94.9 175.6)">26</text>
<text x="97.4" y="175.5" transform="rotate(-90 97.4 175.5)">25</text>
<text x="100" y="175.6" transform="rotate(-90 100 175.6)">24</text>
<text x="102.5" y="175.6" transform="rotate(-90 102.5 175.6)">23</text>
<text x="105.1" y="175.6" transform="rotate(-90 105.1 175.6)">22</text>
<text x="198.8" y="175.3" transform="rotate(-90 198.8 175.3)">XUNG - BANH - A</text>
<text x="249.6" y="175.3" transform="rotate(-90 249.6 175.3)">XUNG - BANH - B</text>
<text x="294.5" y="175">IC XE DIEN 2</text>
<text x="57.7" y="188" transform="rotate(90 57.7 188)">TRAI</text>
<text x="71.7" y="188" transform="rotate(90 71.7 188)">TIEN</text>
<text x="85.7" y="188" transform="rotate(90 85.7 188)">PHAI</text>
<text x="178.5" y="189.2" transform="rotate(-90 178.5 189.2)">DIEU KHIEN BANH A</text>
<text x="229.3" y="189.2" transform="rotate(-90 229.3 189.2)">DIEU KHIEN BANH B</text>
<text x="106.1" y="195.6" transform="rotate(-90 106.1 195.6)">RELAY</text>
<text x="56.6" y="204.5" transform="rotate(-90 56.6 204.5)">GND</text>
<text x="70.6" y="204.5" transform="rotate(-90 70.6 204.5)">GND</text>
<text x="84.5" y="204.5" transform="rotate(-90 84.5 204.5)">GND</text>
<text x="184.2" y="206.5">18V</text>
<text x="193.2" y="206.7">1</text>
<text x="198" y="204.2">LM2596-PCB</text>
<text x="198.2" y="207.9">IN+</text>
<text x="233" y="207.9">OUT+</text>
<text x="242.6" y="209.1">3</text>
<text x="249" y="206.5">5V</text>
<text x="277" y="206.7">1</text>
<text x="282" y="207.9">VCC</text>
<text x="309.4" y="207.9">NC</text>
<text x="316.3" y="209.1">4</text>
<text x="322.6" y="209">KHOA</text>
<text x="277" y="210.5">2</text>
<text x="277" y="214.3">3</text>
<text x="282" y="211.7">GND</text>
<text x="282" y="215.5">IN</text>
<text x="290.9" y="211.6">RELAY 5V</text>
<text x="307.4" y="211.7">COM</text>
<text x="309.2" y="215.5">NO</text>
<text x="316.3" y="212.9">5</text>
<text x="323.9" y="214.1">18V</text>
<text x="264.2" y="219.2">RELAY</text>
<text x="280.5" y="220.7">RELAY 5V</text>
<text x="316.3" y="216.7">6</text>
<text x="30.5" y="224.2">GND</text>
<text x="30.5" y="226.8">VCC</text>
<text x="45.9" y="223.2">1</text>
<text x="45.9" y="225.7">2</text>
<text x="50.9" y="224.4">GND</text>
<text x="50.9" y="226.9">VCC</text>
<text x="185.5" y="223">GND</text>
<text x="193.2" y="223.2">2</text>
<text x="198.2" y="224.4">IN-</text>
<text x="233.6" y="224.4">OUT-</text>
<text x="242.6" y="225.6">4</text>
<text x="249" y="223">GND</text>
<text x="30.5" y="229.3">SDA</text>
<text x="30.5" y="231.9">SCL</text>
<text x="45.9" y="228.3">3</text>
<text x="45.9" y="230.8">4</text>
<text x="50.9" y="229.5">SDA</text>
<text x="50.9" y="232">SCL</text>
<text x="67.4" y="231.9">LCD 20x4 I2C</text>
<text x="49.4" y="244.8">LCD 20X4 I2C</text>
</g>
</svg>
